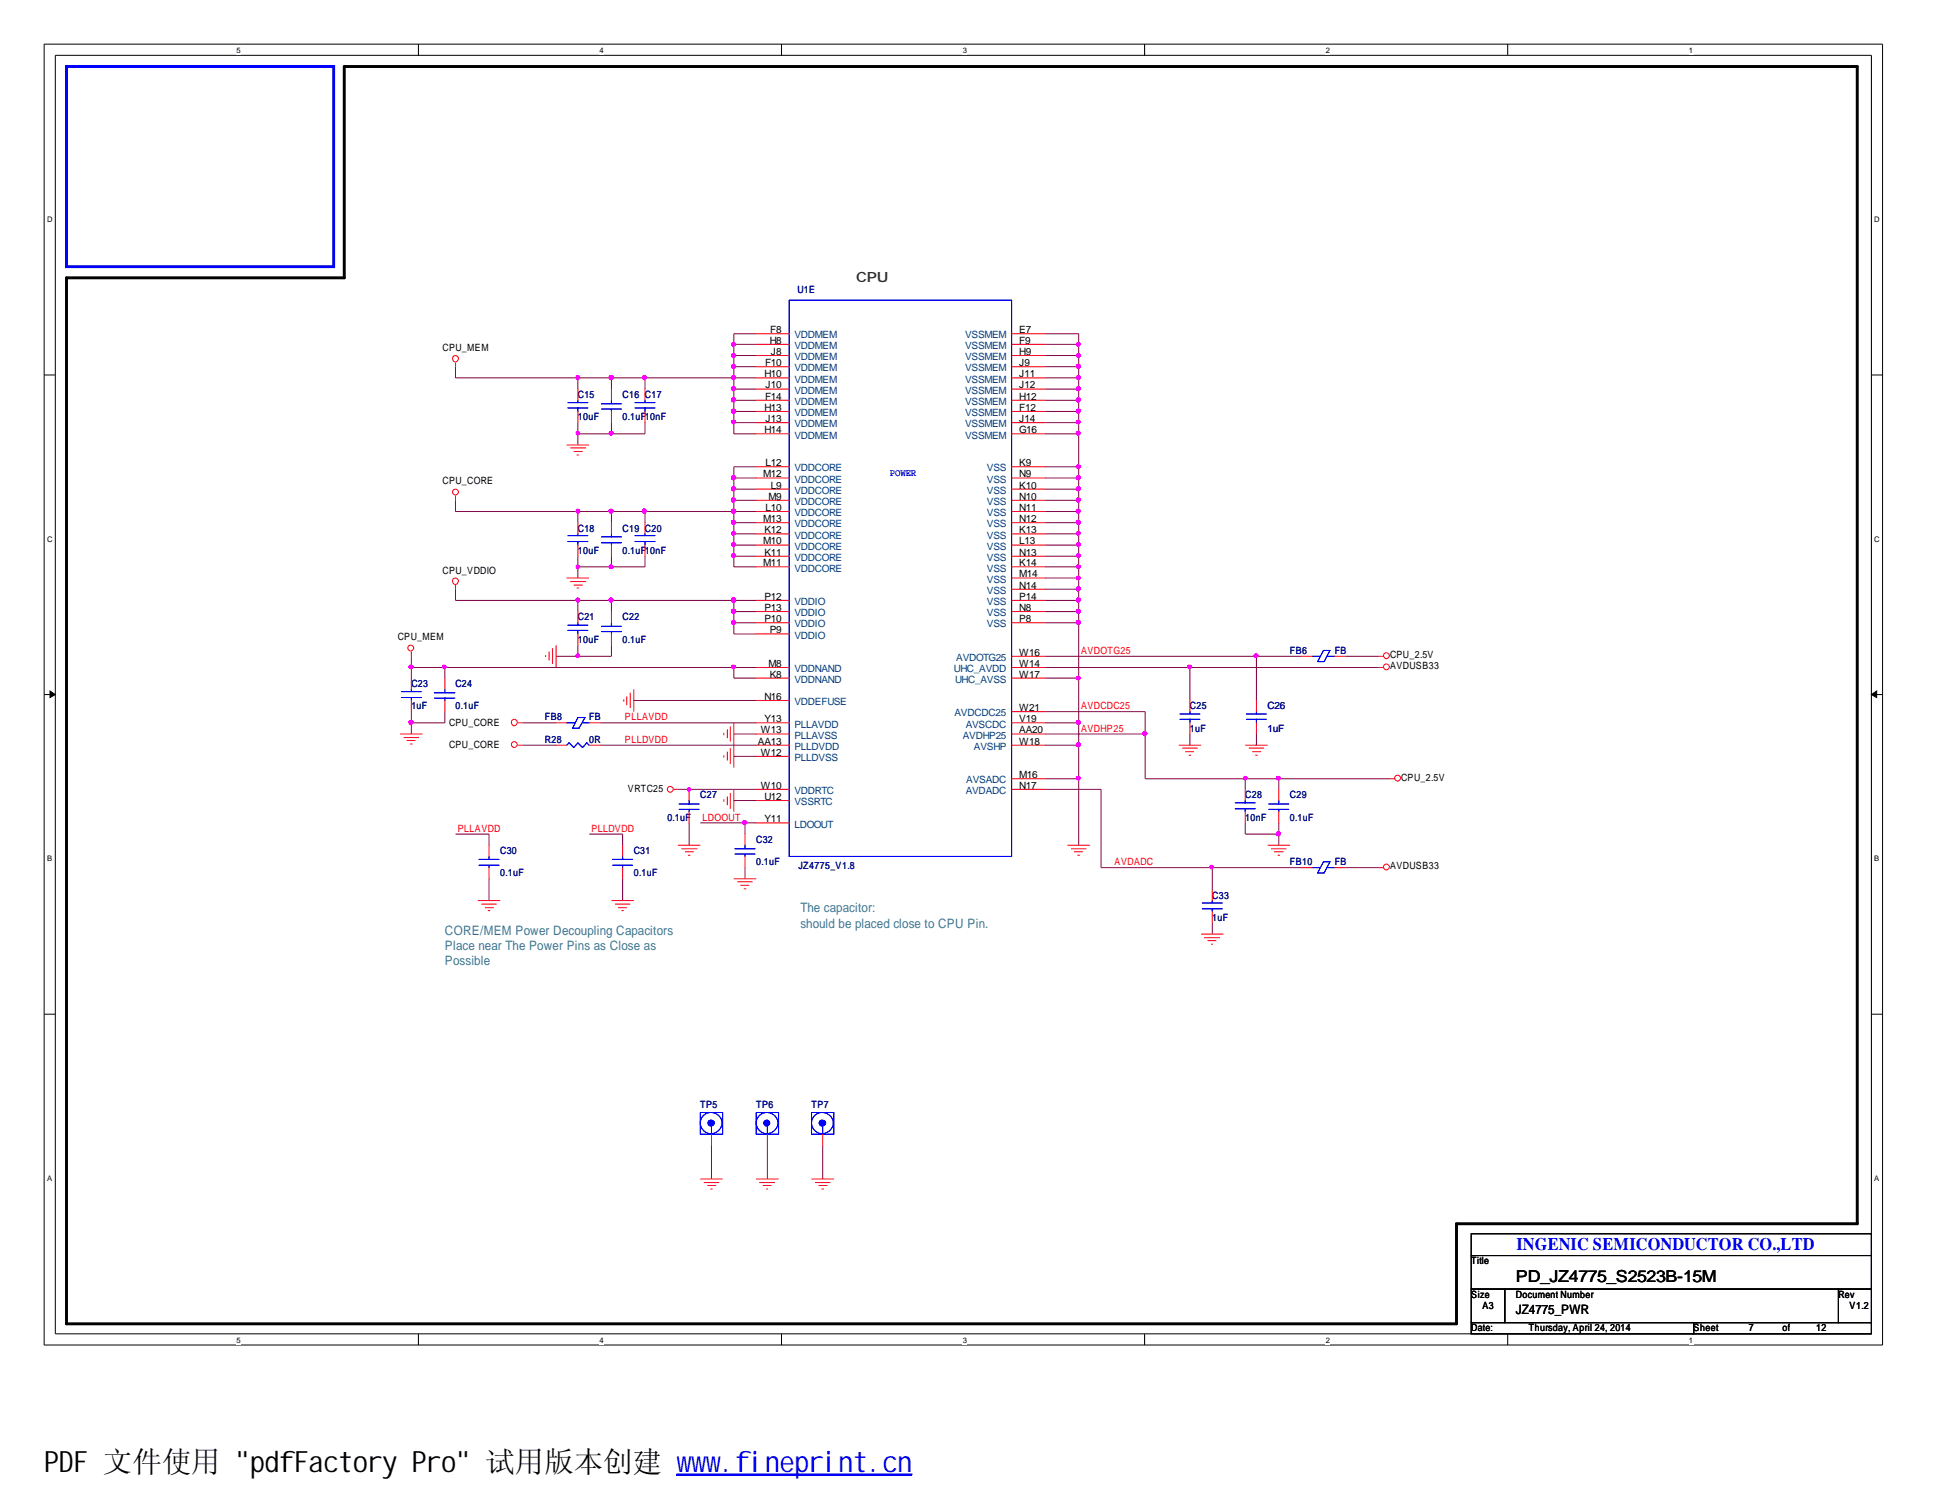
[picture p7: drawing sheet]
<svg xmlns="http://www.w3.org/2000/svg" width="279mm" height="216mm" viewBox="0 0 279 216" stroke-linecap="round" stroke-linejoin="round" font-family="sans-serif">
<path d="M6.3 6.3h264.5v187.2h-264.5zM8 8h261.2v183.9h-261.2z" fill="none" stroke="#000" stroke-width=".14"/>
<g fill="#fff">
<path d="M34 6.5h.6v1.4h-.6z"/>
<path d="M34 192h.6v1.4h-.6z"/>
</g>
<path d="M60.2 6.3v1.7M60.2 191.9v1.6" fill="none" stroke="#000" stroke-width=".14"/>
<g fill="#fff">
<path d="M86.3 6.5h.6v1.4h-.6z"/>
<path d="M86.3 192h.6v1.4h-.6z"/>
</g>
<path d="M112.4 6.3v1.7M112.4 191.9v1.6" fill="none" stroke="#000" stroke-width=".14"/>
<g fill="#fff">
<path d="M138.5 6.5h.6v1.4h-.6z"/>
<path d="M138.5 192h.6v1.4h-.6z"/>
</g>
<path d="M164.7 6.3v1.7M164.7 191.9v1.6" fill="none" stroke="#000" stroke-width=".14"/>
<g fill="#fff">
<path d="M190.8 6.5h.5v1.4h-.5z"/>
<path d="M190.8 192h.5v1.4h-.5z"/>
</g>
<path d="M216.9 6.3v1.7M216.9 191.9v1.6" fill="none" stroke="#000" stroke-width=".14"/>
<g fill="#fff">
<path d="M243 6.5h.6v1.4h-.6z"/>
<path d="M243 192h.6v1.4h-.6z"/>
<path d="M6.8 30.8h.7v1.4h-.7z"/>
<path d="M269.7 30.8h.7v1.4h-.7z"/>
<path d="M6.8 76.8h.7v1.3h-.7z"/>
<path d="M269.7 76.8h.7v1.3h-.7z"/>
</g>
<path d="M6.3 53.9h1.7M269.2 53.9h1.6" fill="none" stroke="#000" stroke-width=".14"/>
<g fill="#fff">
<path d="M6.8 122.8h.7v1.3h-.7z"/>
<path d="M269.7 122.8h.6v1.3h-.6z"/>
</g>
<path d="M6.3 99.9h1.7M269.2 99.9h1.6" fill="none" stroke="#000" stroke-width=".14"/>
<g fill="#000" stroke="#000" stroke-width=".14">
<path d="M7.2 99.4l.8 .5-.8 .4z" fill-rule="evenodd"/>
<path d="M269.2 99.9l.8-.5v.9z" fill-rule="evenodd"/>
</g>
<g fill="#fff">
<path d="M6.8 168.7h.6v1.4h-.6z"/>
<path d="M269.7 168.7h.6v1.4h-.6z"/>
</g>
<path d="M6.3 145.9h1.7M269.2 145.9h1.6M211.7 177.5h57.5v3.1h-57.5zM211.7 180.6h57.5v4.8h-57.5zM211.7 185.4h4.8v4.8h-4.8zM211.7 190.2h32v1.7h-32zM216.5 185.4h48v4.8h-48zM243.7 190.2h25.5v1.7h-25.5zM264.5 185.4h4.7v4.8h-4.7z" fill="none" stroke="#000" stroke-width=".14"/>
<g fill="none" stroke="#800040" stroke-width=".14">
<path d="M65.5 52.7v1.7h43.3M83.1 54.4v1.6M88 54.4v1.6M92.8 54.4v1.6M105.6 51.1h3.2M105.6 52.7h3.2M105.6 56h3.2M105.6 57.6h3.2M105.6 59.2h3.2M105.6 49.5h3.2M108.8 48h-3.2v14.4h3.2M150.4 51.1h4.8"/>
<path d="M150.4 52.7h4.8M150.4 54.4h4.8M150.4 56h4.8M150.4 57.6h4.8M150.4 59.2h4.8M150.4 48h4.8v73.6M150.4 49.5h4.8M65.5 72v1.6h43.3M83.1 60.8v3.2M83.1 73.6v1.6M88 60.8v1.6M88 73.6v1.6"/>
<path d="M92.8 60.8v1.6h-9.7M92.8 73.6v1.6M105.6 76.8h3.2M105.6 75.2h3.2M105.6 72h3.2M105.6 70.4h3.2M105.6 68.7h3.2M105.6 60.8h3.2M105.6 78.4h3.2M108.8 67.1h-3.2v14.4h3.2M150.4 76.8h4.8M150.4 75.2h4.8"/>
<path d="M150.4 72h4.8M150.4 73.6h4.8M150.4 70.4h4.8M150.4 68.7h4.8M150.4 60.8h4.8M150.4 67.1h4.8M150.4 62.4h4.8M150.4 78.4h4.8M59.2 96h49.6M59.2 94.4v3.1M64 96v1.5M65.5 84.8v1.6h43.3"/>
<path d="M83.1 80v3.1M83.1 86.4v1.6M83.1 92.8v1.6M88 80v1.5M88 86.4v1.6M88 92.8v1.6h-8M92.8 80v1.5h-9.7M105.6 86.4v4.8h3.2M105.6 96v1.5h3.2M105.6 88h3.2M105.6 89.6h3.2M105.6 80h3.2"/>
<path d="M150.4 86.4h4.8M150.4 81.5h4.8M150.4 88h4.8M150.4 89.6h4.8M150.4 80h4.8M150.4 96h48M150.4 94.4h36.8M150.4 97.5h4.8M150.4 83.1h4.8M150.4 84.8h4.8M171.2 96v4.8M180.8 94.4v6.4"/>
<path d="M193.5 94.4h4.9M59.2 102.4v3.2M64 102.4v1.6h-4.8M65.5 120h4.9v1.6M75.2 104h4.8M75.2 107.2h4.8M84.8 120h4.8v1.6M86.4 104h22.4M86.4 107.2h22.4M91.2 100.8h17.6M97.5 113.5h11.3M99.1 118.4v3.2"/>
<path d="M100.8 118.4h8M105.6 105.6h3.2M105.6 108.8h3.2M105.6 115.1h3.2M107.2 118.4v1.6M150.4 102.4h14.4v9.6h35.2M150.4 105.6h14.4M150.4 104h4.8M150.4 112h4.8M150.4 107.2h4.8M150.4 113.5h8v11.3h28.8M171.2 105.6v1.6"/>
<path d="M179.2 112v1.5M179.2 118.4v1.6h4.8M180.8 105.6v1.6M184 112v1.5M184 118.4v3.2M70.4 126.4v3.1M89.6 126.4v3.1M107.2 124.8v1.6M174.4 124.8v3.2M174.4 132.8v1.6M193.5 124.8h4.9M102.4 164.8v4.8"/>
<path d="M110.4 164.8v4.8M118.4 164.8v4.8"/>
</g>
<g fill="#f0f" stroke="#f0f" stroke-width=".14">
<path d="M83 62.1h.3l.1 .2-.3 .3-.2-.3z" fill-rule="evenodd"/>
<path d="M82.9 94.2l.2-.1 .3 .2-.3 .3-.1-.1z" fill-rule="evenodd"/>
<path d="M178.9 111.8l.3-.1 .2 .2-.2 .3-.2-.1z" fill-rule="evenodd"/>
<path d="M98.9 113.4l.2-.1 .3 .2-.3 .3-.1-.1z" fill-rule="evenodd"/>
<path d="M174.2 124.5h.3l.1 .2-.3 .3-.2-.3z" fill-rule="evenodd"/>
<path d="M83 81.3h.3l.1 .2-.3 .3-.2-.3z" fill-rule="evenodd"/>
<path d="M63.7 95.8l.2-.1 .3 .2-.3 .3-.2-.1z" fill-rule="evenodd"/>
<path d="M83 62.1h.3l.1 .2-.3 .3-.2-.3z" fill-rule="evenodd"/>
<path d="M82.9 94.2l.2-.1 .3 .2-.3 .3-.1-.1z" fill-rule="evenodd"/>
<path d="M178.9 111.8l.3-.1 .2 .2-.2 .3-.2-.1z" fill-rule="evenodd"/>
<path d="M98.9 113.4l.2-.1 .3 .2-.3 .3-.1-.1z" fill-rule="evenodd"/>
<path d="M174.2 124.5h.3l.1 .2-.3 .3-.2-.3z" fill-rule="evenodd"/>
<path d="M83 81.3h.3l.1 .2-.3 .3-.2-.3z" fill-rule="evenodd"/>
<path d="M63.7 95.8l.2-.1 .3 .2-.3 .3-.2-.1z" fill-rule="evenodd"/>
<circle cx="105.6" cy="76.7" r=".28"/>
<circle cx="105.6" cy="49.6" r=".28"/>
<circle cx="105.5" cy="75.1" r=".31"/>
<circle cx="105.5" cy="71.9" r=".31"/>
<circle cx="105.6" cy="51.2" r=".28"/>
<circle cx="105.5" cy="73.5" r=".31"/>
<circle cx="105.5" cy="52.7" r=".31"/>
<circle cx="105.5" cy="70.3" r=".31"/>
<circle cx="105.5" cy="86.3" r=".31"/>
<circle cx="105.5" cy="68.7" r=".31"/>
<circle cx="105.5" cy="54.3" r=".31"/>
<circle cx="164.7" cy="105.5" r=".31"/>
<circle cx="105.5" cy="55.9" r=".31"/>
<circle cx="105.5" cy="89.5" r=".31"/>
<circle cx="105.5" cy="87.9" r=".31"/>
<circle cx="105.5" cy="57.5" r=".31"/>
<circle cx="105.5" cy="59.1" r=".31"/>
<circle cx="105.6" cy="60.7" r=".28"/>
<circle cx="105.6" cy="79.9" r=".28"/>
<circle cx="105.6" cy="78.3" r=".28"/>
<circle cx="83.1" cy="54.3" r=".28"/>
<circle cx="92.7" cy="54.3" r=".28"/>
<circle cx="87.9" cy="54.3" r=".31"/>
<circle cx="87.9" cy="62.3" r=".28"/>
<circle cx="92.7" cy="73.5" r=".28"/>
<circle cx="87.9" cy="73.5" r=".31"/>
<circle cx="87.9" cy="81.6" r=".28"/>
<circle cx="83.1" cy="86.3" r=".28"/>
<circle cx="87.9" cy="86.3" r=".31"/>
<circle cx="59.1" cy="103.9" r=".31"/>
<circle cx="59.2" cy="96" r=".28"/>
<circle cx="180.7" cy="94.3" r=".28"/>
<circle cx="183.9" cy="119.9" r=".31"/>
<circle cx="184" cy="112" r=".28"/>
<circle cx="107.1" cy="118.3" r=".31"/>
<circle cx="155.2" cy="49.6" r=".28"/>
<circle cx="155.1" cy="52.7" r=".31"/>
<circle cx="155.2" cy="51.2" r=".28"/>
<circle cx="155.1" cy="55.9" r=".31"/>
<circle cx="155.1" cy="54.3" r=".31"/>
<circle cx="155.1" cy="59.1" r=".31"/>
<circle cx="155.1" cy="57.5" r=".31"/>
<circle cx="155.2" cy="60.7" r=".28"/>
<circle cx="155.2" cy="67.2" r=".28"/>
<circle cx="155.2" cy="62.3" r=".28"/>
<circle cx="155.1" cy="70.3" r=".31"/>
<circle cx="155.1" cy="71.9" r=".31"/>
<circle cx="155.1" cy="73.5" r=".31"/>
<circle cx="155.2" cy="81.6" r=".28"/>
<circle cx="155.1" cy="68.7" r=".31"/>
<circle cx="155.2" cy="78.3" r=".28"/>
<circle cx="155.2" cy="76.7" r=".28"/>
<circle cx="155.1" cy="75.1" r=".31"/>
<circle cx="155.2" cy="79.9" r=".28"/>
<circle cx="155.1" cy="84.7" r=".31"/>
<circle cx="155.2" cy="83.2" r=".28"/>
<circle cx="155.1" cy="86.3" r=".31"/>
<circle cx="155.1" cy="87.9" r=".31"/>
<circle cx="155.1" cy="89.5" r=".31"/>
<circle cx="155.1" cy="103.9" r=".31"/>
<circle cx="155.2" cy="97.6" r=".28"/>
<circle cx="155.1" cy="107.1" r=".31"/>
<circle cx="155.2" cy="112" r=".28"/>
<circle cx="105.6" cy="96" r=".28"/>
<circle cx="83.1" cy="73.5" r=".28"/>
<circle cx="171.2" cy="96" r=".28"/>
</g>
<g fill="none" stroke="#f00" stroke-width=".14">
<path d="M65.5 52.2v.5M83.1 56v1.6M83.1 59.2v1.6M88 56v1.6M88 59.2v1.6M92.8 56v1.6M92.8 59.2v1.6M108.8 48h4.7M108.8 49.5h4.7M108.8 51.1h4.7M108.8 52.7h4.7M108.8 54.4h4.7"/>
<path d="M108.8 56h4.7M108.8 57.6h4.7M108.8 59.2h4.7M145.5 48h4.9M145.5 49.5h4.9M145.5 51.1h4.9M145.5 52.7h4.9M145.5 54.4h4.9M145.5 56h4.9M145.5 57.6h4.9M145.5 59.2h4.9M65.5 71.3v.7"/>
<path d="M81.5 64h3.3M82 64.4h2.3M82.5 64.9h1.3M83 65.4h.3M83.1 75.2v1.6M83.1 78.4v1.6M88 75.2v1.6M88 78.4v1.6M92.8 75.2v1.6M92.8 78.4v1.6M108.8 60.8h4.7M108.8 62.4h4.7"/>
<path d="M108.8 67.1h4.7M108.8 68.7h4.7M108.8 70.4h4.7M108.8 72h4.7M108.8 73.6h4.7M108.8 75.2h4.7M108.8 76.8h4.7M108.8 78.4h4.7M145.5 60.8h4.9M145.5 62.4h4.9M145.5 67.1h4.9M145.5 68.7h4.9"/>
<path d="M145.5 70.4h4.9M145.5 72h4.9M145.5 73.6h4.9M145.5 75.2h4.9M145.5 76.8h4.9M145.5 78.4h4.9M59.2 93.7v.7M59.2 97.5v1.6M64 97.5v1.6M65.5 84.2v.6M78.5 94.2v.3M79 93.7v1.3"/>
<path d="M79.5 93.2v2.3M80 92.8v3.2M81.5 83.1h3.3M82 83.7h2.3M82.5 84.2h1.3M83 84.6h.3M83.1 88v1.6M83.1 91.2v1.6M88 88v1.6M88 91.2v1.6M90.7 99.7v2.2M91.2 99.1v3.3"/>
<path d="M108.8 96h4.7M108.8 80h4.7M108.8 81.5h4.7M108.8 86.4h4.7M108.8 88h4.7M108.8 89.6h4.7M108.8 91.2h4.7M108.8 97.5h4.7M145.5 83.1h4.9M145.5 94.4h4.9M145.5 96h4.9M145.5 80h4.9"/>
<path d="M145.5 81.5h4.9M145.5 86.4h4.9M145.5 88h4.9M145.5 89.6h4.9M145.5 97.5h4.9M145.5 84.8h4.9M187.2 94.4h1.6M192 94.4h1.5M198.4 94.4h.7M198.4 96h.7M57.6 105.6h3.2M58.1 106.1h2.2"/>
<path d="M58.5 106.5h1.3M59 107h.4M59.2 100.8v1.6M64 100.8v1.6M74.5 107.2h.7M74.5 104h.7M80 107.2h1.5M80 104h1.5M84.8 107.2h1.6M84.8 104h1.6M89.7 100.6v.3M90.2 100.2v1.2"/>
<path d="M96.9 113.5h.6M99.1 113.5v1.6M99.1 116.8v1.6M104.1 105.4v.3M104.1 108.6v.4M104.1 115v.3M104.6 104.9v1.3M104.6 108.1v1.3M104.6 114.6v1.2M105.1 104.5v2.2M105.1 107.6v2.3M105.1 114v2.3"/>
<path d="M105.6 104v6.4M105.6 113.5v3.3M107.2 120v1.6M108.8 105.6h4.7M108.8 113.5h4.7M108.8 107.2h4.7M108.8 104h4.7M108.8 100.8h4.7M108.8 115.1h4.7M108.8 108.8h4.7M108.8 118.4h4.7M145.5 105.6h4.9"/>
<path d="M145.5 113.5h4.9M145.5 107.2h4.9M145.5 104h4.9M145.5 112h4.9M145.5 102.4h4.9M169.6 107.2h3.2M170.1 107.6h2.2M170.5 108.1h1.3M171 108.6h.4M171.2 100.8v1.6M171.2 104v1.6M179.2 107.2h3.2"/>
<path d="M179.2 113.5v1.6M179.2 116.8v1.6M179.7 107.6h2.2M180.2 108.1h1.2M180.6 108.6h.3M180.8 100.8v1.6M180.8 104v1.6M184 113.5v1.6M184 116.8v1.6M200 112h.7M68.7 129.5h3.3M69.3 130h2.2"/>
<path d="M69.8 130.6h1.2M70.2 131h.3M70.4 121.6v1.6M70.4 124.8v1.6M88 129.5h3.2M88.5 130h2.2M88.9 130.6h1.3M89.4 131h.3M89.6 121.6v1.6M89.6 124.8v1.6M97.5 121.6h3.3M98 122.1h2.3"/>
<path d="M98.6 122.5h1.2M99 123h.3M105.6 126.4h3.2M106.1 126.8h2.2M106.5 127.3h1.3M107 127.8h.4M107.2 123.2v1.6M153.6 121.6h3.2M154.1 122.1h2.2M154.5 122.5h1.3M155 123h.4M172.8 134.4h3.2"/>
<path d="M173.2 134.9h2.3M173.7 135.3h1.3M174.2 135.8h.3M174.4 128v1.5M174.4 131.1v1.7M182.4 121.6h3.2M182.9 122.1h2.2M183.3 122.5h1.4M183.8 123h.3M187.2 124.8h1.6M192 124.8h1.5M198.4 124.8h.7"/>
<path d="M100.8 169.6h3.2M101.3 170.1h2.2M101.8 170.5h1.2M102.2 171h.3M102.4 163.2v1.6M108.8 169.6h3.2M109.2 170.1h2.3M109.7 170.5h1.3M110.2 171h.3M110.4 163.2v1.6M116.8 169.6h3.2M117.3 170.1h2.2"/>
<path d="M117.8 170.5h1.2M118.2 171h.3M118.4 163.2v1.6"/>
<circle cx="65.5" cy="51.6" r=".45"/>
<circle cx="65.5" cy="70.8" r=".42"/>
<circle cx="59.1" cy="93.2" r=".42"/>
<circle cx="65.5" cy="83.6" r=".45"/>
<circle cx="199.5" cy="94.3" r=".42"/>
<circle cx="199.5" cy="95.9" r=".42"/>
<circle cx="74" cy="103.9" r=".45"/>
<circle cx="74" cy="107.1" r=".42"/>
<circle cx="96.4" cy="113.5" r=".42"/>
<circle cx="201.1" cy="111.9" r=".42"/>
<circle cx="199.5" cy="124.7" r=".42"/>
</g>
<path d="M9.6 40h39.9v-30.4h217.7v166.4h-57.7v14.4h-199.9z" fill="none" stroke="#000" stroke-width=".42"/>
<path d="M9.6 9.6h38.4v28.8h-38.4z" fill="none" stroke="#00f" stroke-width=".42"/>
<g fill="#00f" stroke="#00f" stroke-width=".14">
<circle cx="110.3" cy="161.5" r=".42"/>
<circle cx="118.3" cy="161.5" r=".45"/>
<circle cx="102.3" cy="161.5" r=".45"/>
</g>
<g fill="none" stroke="#00f" stroke-width=".14">
<path d="M81.7 58.7h2.9M81.7 57.9h2.9M83.1 57.6v.3M83.1 58.7v.5M86.5 58.1h2.9M86.5 58.8h2.9M88 57.6v.5M88 58.8v.4M91.4 58.7h2.8M91.4 57.9h2.8M92.8 57.6v.3M92.8 58.7v.5"/>
<path d="M113.5 43.2h32v80h-32zM81.7 77.9h2.9M81.7 77h2.9M83.1 76.8v.2M83.1 77.9v.5M86.5 77.2h2.9M86.5 78.1h2.9M88 76.8v.4M88 78.1v.3M91.4 77.9h2.8M91.4 77h2.8M92.8 76.8v.2"/>
<path d="M92.8 77.9v.5M57.7 99.5h2.9M59.2 99.1v.4M62.5 99.7h2.9M64 99.1v.6M81.7 90.7h2.9M81.7 89.9h2.9M83.1 89.6v.3M83.1 90.7v.5M86.5 90.1h2.9M86.5 90.8h2.9M88 89.6v.5"/>
<path d="M88 90.8v.4M188.8 94.4h1.1M190.4 93.6h.9l-.8 1.6h-.9zM191 94.4h1M57.7 100.3h2.9M59.2 100.3v.5M62.5 100.4h2.9M64 100.4v.4M81.5 107.2l.4-.4 .6 .7 .6-.7 .7 .7 .6-.7 .4 .4M81.5 104h1.2M83.1 103.2h1.1l-.9 1.5h-.9zM83.8 104h1"/>
<path d="M97.7 115.7h2.9M97.7 116.4h2.9M99.1 115.1v.6M99.1 116.4v.4M169.8 103.5h2.8M169.8 102.7h2.8M171.2 102.4v.3M171.2 103.5v.5M177.7 116.3h2.9M177.7 115.5h2.9M179.2 115.1v.4M179.2 116.3v.5"/>
<path d="M179.3 103.5h2.9M179.3 102.7h2.9M180.8 102.4v.3M180.8 103.5v.5M182.5 115.7h2.9M182.5 116.4h2.9M184 115.1v.6M184 116.4v.4M68.9 123.6h2.9M68.9 124.5h2.9M70.4 123.2v.4M70.4 124.5v.3"/>
<path d="M88.1 123.6h2.9M88.1 124.5h2.9M89.6 123.2v.4M89.6 124.5v.3M105.7 122.1h2.9M105.7 122.9h2.9M107.2 121.6v.5M107.2 122.9v.3M173 130.7h2.9M173 129.9h2.9M174.4 129.5v.4M174.4 130.7v.4"/>
<path d="M188.8 124.8h1.1M190.4 124h.9l-.8 1.6h-.9zM191 124.8h1M100.8 160h3.2v3.2h-3.2zM102.4 162.1v1.1M108.8 160h3.2v3.2h-3.2zM110.4 162.1v1.1M116.8 160h3.2v3.2h-3.2zM118.4 162.1v1.1"/>
<circle cx="102.3" cy="161.5" r="1.55"/>
<circle cx="110.4" cy="161.5" r="1.55"/>
<circle cx="118.3" cy="161.5" r="1.55"/>
</g>
<path d="M97.4 212h33.8" fill="none" stroke="#00f" stroke-width=".18"/>
<path d="M97.4 212.1h33.8" fill="none" stroke="#00f" stroke-width=".17"/>
<text font-size="4.2" x="6.3" y="211.7">PDF 文件使用 &quot;pdfFactory Pro&quot; 试用版本创建 www.fineprint.cn</text>
<text font-size="2.5" fill="#00f" x="218.2" y="179.8">INGENIC SEMICONDUCTOR CO.,LTD</text>
<text font-size="2.4" x="218.1" y="184.4">PD_JZ4775_S2523B-15M</text>
<text font-size="2" fill="#008000" x="123.2" y="40.6">CPU</text>
<g font-size="1.9" fill="#408080">
<text x="115.1" y="131.2">The capacitor:</text>
<text x="64" y="134.5">CORE/MEM Power Decoupling Capacitors</text>
<text x="64" y="136.7">Place near The Power Pins as Close as</text>
<text x="115.1" y="133.4">should be placed close to CPU Pin.</text>
<text x="64" y="138.9">Possible</text>
</g>
<text font-size="1.9" x="218.1" y="189.1">JZ4775_PWR</text>
<g font-size="1.4">
<text x="110.8" y="47.9">F8</text>
<text x="146.6" y="47.9">E7</text>
<text x="63.7" y="50.5">CPU_MEM</text>
<text x="110.1" y="52.7">F10</text>
<text x="110.7" y="49.4">H8</text>
<text x="110.9" y="51.1">J8</text>
<text x="146.6" y="49.4">F9</text>
<text x="146.6" y="51.1">H9</text>
<text x="146.6" y="52.7">J9</text>
<text x="110" y="54.3">H10</text>
<text x="110" y="59.1">H13</text>
<text x="110.1" y="57.5">F14</text>
<text x="110.2" y="55.9">J10</text>
<text x="146.6" y="54.3">J11</text>
<text x="146.6" y="55.9">J12</text>
<text x="146.6" y="57.5">H12</text>
<text x="146.6" y="59.1">F12</text>
<text x="110" y="62.3">H14</text>
<text x="110.2" y="60.7">J13</text>
<text x="146.6" y="60.7">J14</text>
<text x="146.6" y="62.3">G16</text>
<text x="63.7" y="69.7">CPU_CORE</text>
<text x="109.8" y="68.7">M12</text>
<text x="110.2" y="67.1">L12</text>
<text x="110.6" y="71.9">M9</text>
<text x="110.9" y="70.3">L9</text>
<text x="146.6" y="67.1">K9</text>
<text x="146.6" y="68.7">N9</text>
<text x="146.6" y="70.3">K10</text>
<text x="146.6" y="71.9">N10</text>
<text x="109.8" y="75.1">M13</text>
<text x="110" y="76.7">K12</text>
<text x="110.2" y="73.5">L10</text>
<text x="146.6" y="73.5">N11</text>
<text x="146.6" y="75.1">N12</text>
<text x="146.6" y="76.7">K13</text>
<text x="63.7" y="82.5">CPU_VDDIO</text>
<text x="109.8" y="78.3">M10</text>
<text x="109.8" y="81.4">M11</text>
<text x="110" y="79.9">K11</text>
<text x="146.6" y="78.3">L13</text>
<text x="146.6" y="79.9">N13</text>
<text x="146.6" y="81.4">K14</text>
<text x="146.6" y="83.1">M14</text>
<text x="110" y="86.3">P12</text>
<text x="110" y="87.9">P13</text>
<text x="110" y="89.5">P10</text>
<text x="146.6" y="84.7">N14</text>
<text x="146.6" y="86.3">P14</text>
<text x="146.6" y="87.9">N8</text>
<text x="146.6" y="89.5">P8</text>
<text x="57.2" y="92.1">CPU_MEM</text>
<text x="110.6" y="95.9">M8</text>
<text x="110.7" y="91.1">P9</text>
<text x="146.6" y="94.3">W16</text>
<text x="146.6" y="95.9">W14</text>
<text x="200" y="94.7">CPU_2.5V</text>
<text x="110" y="100.7">N16</text>
<text x="110.7" y="97.5">K8</text>
<text x="146.6" y="97.5">W17</text>
<text x="200" y="96.3">AVDUSB33</text>
<text x="64.6" y="104.5">CPU_CORE</text>
<text x="64.6" y="107.6">CPU_CORE</text>
<text x="109.1" y="107.1">AA13</text>
<text x="109.5" y="105.5">W13</text>
<text x="110" y="103.9">Y13</text>
<text x="146.6" y="102.3">W21</text>
<text x="146.6" y="103.9">V19</text>
<text x="146.6" y="105.5">AA20</text>
<text x="146.6" y="107.1">W18</text>
<text x="90.3" y="113.9">VRTC25</text>
<text x="109.5" y="113.5">W10</text>
<text x="109.5" y="108.7">W12</text>
<text x="146.6" y="113.5">N17</text>
<text x="146.6" y="111.9">M16</text>
<text x="201.6" y="112.3">CPU_2.5V</text>
<text x="110" y="115.1">U12</text>
<text x="110" y="118.3">Y11</text>
<text x="200" y="125.1">AVDUSB33</text>
<text x="211.7" y="181.9">Title</text>
<text x="211.7" y="186.7">Size</text>
<text x="211.7" y="191.5">Date:</text>
<text x="213.3" y="188.3">A3</text>
<text x="218.1" y="186.7">Document Number</text>
<text x="220" y="191.5">Thursday, April 24, 2014</text>
<text x="243.7" y="191.5">Sheet</text>
<text x="251.6" y="191.5">7</text>
<text x="256.5" y="191.5">of</text>
<text x="261.3" y="191.5">12</text>
<text x="264.5" y="186.7">Rev</text>
<text x="266.1" y="188.3">V1.2</text>
</g>
<g font-size="1.4" fill="#000080">
<text x="114.7" y="42.2">U1E</text>
<text x="83.1" y="57.2">C15</text>
<text x="89.6" y="57.2">C16 C17</text>
<text x="83.1" y="60.5">10uF</text>
<text x="89.6" y="60.5">0.1uF10nF</text>
<text x="83.1" y="76.5">C18</text>
<text x="89.6" y="76.5">C19 C20</text>
<text x="83.1" y="79.7">10uF</text>
<text x="89.6" y="79.7">0.1uF10nF</text>
<text x="83.1" y="89.2">C21</text>
<text x="89.6" y="89.2">C22</text>
<text x="83.1" y="92.5">10uF</text>
<text x="89.6" y="92.5">0.1uF</text>
<text x="185.6" y="94.1">FB6</text>
<text x="192" y="94.1">FB</text>
<text x="59.2" y="98.8">C23</text>
<text x="65.5" y="98.8">C24</text>
<text x="59.2" y="102">1uF</text>
<text x="65.5" y="102">0.1uF</text>
<text x="78.4" y="106.8">R28</text>
<text x="78.4" y="103.6">FB8</text>
<text x="84.8" y="106.8">0R</text>
<text x="84.8" y="103.6">FB</text>
<text x="171.2" y="102">C25</text>
<text x="171.2" y="105.2">1uF</text>
<text x="182.4" y="102">C26</text>
<text x="182.4" y="105.2">1uF</text>
<text x="96" y="118">0.1uF</text>
<text x="100.8" y="114.8">C27</text>
<text x="179.2" y="114.8">C28</text>
<text x="179.2" y="118">10nF</text>
<text x="185.6" y="114.8">C29</text>
<text x="185.6" y="118">0.1uF</text>
<text x="72" y="122.9">C30</text>
<text x="91.2" y="122.9">C31</text>
<text x="108.8" y="121.2">C32</text>
<text x="108.8" y="124.5">0.1uF</text>
<text x="114.9" y="125.1">JZ4775_V1.8</text>
<text x="185.6" y="124.5">FB10</text>
<text x="192" y="124.5">FB</text>
<text x="72" y="126.1">0.1uF</text>
<text x="91.2" y="126.1">0.1uF</text>
<text x="174.4" y="129.3">C33</text>
<text x="174.4" y="132.4">1uF</text>
<text x="100.8" y="159.3">TP5</text>
<text x="108.8" y="159.3">TP6</text>
<text x="116.8" y="159.3">TP7</text>
</g>
<g font-size="1.4" fill="#004080">
<text x="114.3" y="48.7">VDDMEM</text>
<text x="114.3" y="50.2">VDDMEM</text>
<text x="114.3" y="51.8">VDDMEM</text>
<text x="114.3" y="53.4">VDDMEM</text>
<text x="138.9" y="48.7">VSSMEM</text>
<text x="138.9" y="50.2">VSSMEM</text>
<text x="138.9" y="51.8">VSSMEM</text>
<text x="138.9" y="53.4">VSSMEM</text>
<text x="114.3" y="55">VDDMEM</text>
<text x="114.3" y="56.6">VDDMEM</text>
<text x="114.3" y="58.3">VDDMEM</text>
<text x="114.3" y="59.9">VDDMEM</text>
<text x="138.9" y="55">VSSMEM</text>
<text x="138.9" y="56.6">VSSMEM</text>
<text x="138.9" y="58.3">VSSMEM</text>
<text x="138.9" y="59.9">VSSMEM</text>
<text x="114.3" y="61.5">VDDMEM</text>
<text x="114.3" y="63.1">VDDMEM</text>
<text x="138.9" y="61.5">VSSMEM</text>
<text x="138.9" y="63.1">VSSMEM</text>
<text x="114.3" y="67.8">VDDCORE</text>
<text x="114.3" y="69.4">VDDCORE</text>
<text x="114.3" y="71">VDDCORE</text>
<text x="142" y="67.8">VSS</text>
<text x="142" y="69.4">VSS</text>
<text x="142" y="71">VSS</text>
<text x="114.3" y="72.6">VDDCORE</text>
<text x="114.3" y="74.3">VDDCORE</text>
<text x="114.3" y="75.9">VDDCORE</text>
<text x="114.3" y="77.5">VDDCORE</text>
<text x="142" y="72.6">VSS</text>
<text x="142" y="74.3">VSS</text>
<text x="142" y="75.9">VSS</text>
<text x="142" y="77.5">VSS</text>
<text x="114.3" y="79.1">VDDCORE</text>
<text x="114.3" y="80.7">VDDCORE</text>
<text x="114.3" y="82.2">VDDCORE</text>
<text x="142" y="79.1">VSS</text>
<text x="142" y="80.7">VSS</text>
<text x="142" y="82.2">VSS</text>
<text x="142" y="83.8">VSS</text>
<text x="114.3" y="87">VDDIO</text>
<text x="114.3" y="88.6">VDDIO</text>
<text x="142" y="85.4">VSS</text>
<text x="142" y="87">VSS</text>
<text x="142" y="88.6">VSS</text>
<text x="114.3" y="90.3">VDDIO</text>
<text x="114.3" y="91.9">VDDIO</text>
<text x="137.6" y="95.1">AVDOTG25</text>
<text x="142" y="90.3">VSS</text>
<text x="114.3" y="98.2">VDDNAND</text>
<text x="114.3" y="101.4">VDDEFUSE</text>
<text x="114.3" y="96.7">VDDNAND</text>
<text x="137.2" y="96.7">UHC_AVDD</text>
<text x="137.4" y="98.2">UHC_AVSS</text>
<text x="114.3" y="104.6">PLLAVDD</text>
<text x="114.3" y="106.3">PLLAVSS</text>
<text x="114.3" y="107.9">PLLDVDD</text>
<text x="137.3" y="103">AVDCDC25</text>
<text x="138.5" y="106.3">AVDHP25</text>
<text x="138.9" y="104.6">AVSCDC</text>
<text x="140.1" y="107.9">AVSHP</text>
<text x="114.3" y="109.5">PLLDVSS</text>
<text x="139" y="112.7">AVSADC</text>
<text x="114.3" y="114.2">VDDRTC</text>
<text x="114.3" y="115.8">VSSRTC</text>
<text x="114.3" y="119">LDOOUT</text>
<text x="138.9" y="114.2">AVDADC</text>
</g>
<text font-size="1.4" fill="#00f" x="128" y="68.4">POWER</text>
<g font-size="1.4" fill="#f00">
<text x="155.5" y="94.1">AVDOTG25</text>
<text x="89.9" y="103.6">PLLAVDD</text>
<text x="89.9" y="106.8">PLLDVDD</text>
<text x="155.5" y="102">AVDCDC25</text>
<text x="155.5" y="105.2">AVDHP25</text>
<text x="65.9" y="119.6">PLLAVDD</text>
<text x="85.1" y="119.6">PLLDVDD</text>
<text x="101.1" y="118">LDOOUT</text>
<text x="160.4" y="124.5">AVDADC</text>
</g>
<g font-size="1.1">
<text x="34" y="7.6">5</text>
<text x="86.3" y="7.6">4</text>
<text x="138.5" y="7.6">3</text>
<text x="190.8" y="7.6">2</text>
<text x="243" y="7.6">1</text>
<text x="6.8" y="31.9">D</text>
<text x="269.7" y="31.9">D</text>
<text x="6.8" y="77.9">C</text>
<text x="269.7" y="77.9">C</text>
<text x="6.8" y="123.9">B</text>
<text x="269.7" y="123.9">B</text>
<text x="6.8" y="169.8">A</text>
<text x="269.7" y="169.8">A</text>
<text x="34" y="193.1">5</text>
<text x="86.3" y="193.1">4</text>
<text x="138.5" y="193.1">3</text>
<text x="190.8" y="193.1">2</text>
<text x="243" y="193.1">1</text>
</g>
</svg>
